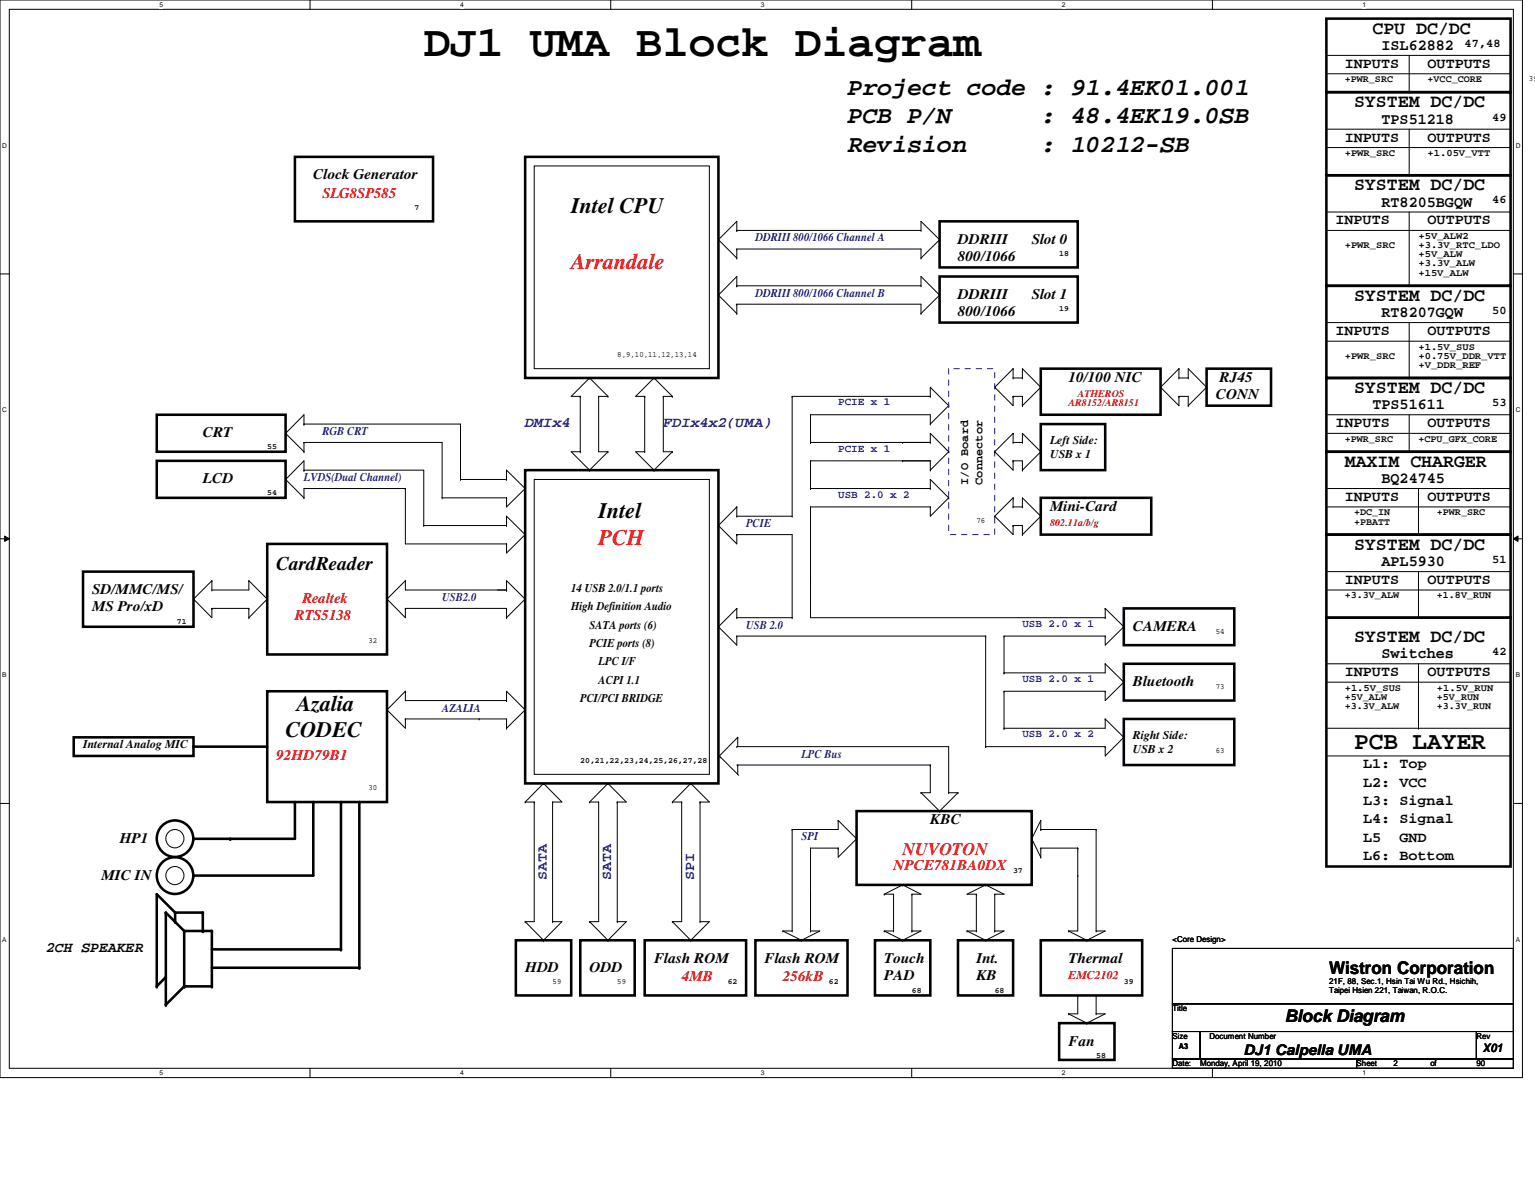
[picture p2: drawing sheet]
<svg xmlns="http://www.w3.org/2000/svg" width="279mm" height="216mm" viewBox="0 0 279 216" stroke-linecap="round" stroke-linejoin="round" font-family="sans-serif">
<path d="M0 0h277.1v196h-277.1zM1.7 1.7h273.8v192.6h-273.8z" fill="none" stroke="#000" stroke-width=".18"/>
<g fill="#fff">
<path d="M29 .2h.7v1.3h-.7z"/>
<path d="M29 194.5h.7v1.3h-.7z"/>
</g>
<path d="M56.4 0v1.7M56.4 194.3v1.7" fill="none" stroke="#000" stroke-width=".18"/>
<g fill="#fff">
<path d="M83.8 .2h.6v1.3h-.6z"/>
<path d="M83.8 194.5h.6v1.3h-.6z"/>
</g>
<path d="M111.2 0v1.7M111.2 194.3v1.7" fill="none" stroke="#000" stroke-width=".18"/>
<g fill="#fff">
<path d="M138.5 .2h.6v1.3h-.6z"/>
<path d="M138.5 194.5h.6v1.3h-.6z"/>
</g>
<path d="M165.9 0v1.7M165.9 194.3v1.7" fill="none" stroke="#000" stroke-width=".18"/>
<g fill="#fff">
<path d="M193.3 .2h.6v1.3h-.6z"/>
<path d="M193.3 194.5h.6v1.3h-.6z"/>
</g>
<path d="M220.7 0v1.7M220.7 194.3v1.7" fill="none" stroke="#000" stroke-width=".18"/>
<g fill="#fff">
<path d="M248 .2h.7v1.3h-.7z"/>
<path d="M248 194.5h.7v1.3h-.7z"/>
<path d="M.4 25.7h.9v1.4h-.9z"/>
<path d="M275.9 25.7h.8v1.4h-.8z"/>
<path d="M.4 73.9h.9v1.3h-.9z"/>
<path d="M275.9 73.9h.8v1.3h-.8z"/>
</g>
<path d="M0 49.8h1.7M275.5 49.8h1.7" fill="none" stroke="#000" stroke-width=".18"/>
<g fill="#fff">
<path d="M.4 122h.8v1.4h-.8z"/>
<path d="M275.9 122h.7v1.4h-.7z"/>
</g>
<path d="M0 98h1.7M.8 97.5l.9 .5-.9 .5zM275.5 98l.8-.5v1zM275.5 98h1.7" fill="none" stroke="#000" stroke-width=".18"/>
<path d="M.8 97.5l.9 .5-.9 .5zM275.5 98l.8-.5v1z" fill="#000"/>
<g fill="#fff">
<path d="M.4 170.2h.8v1.3h-.8z"/>
<path d="M275.9 170.2h.7v1.3h-.7z"/>
</g>
<g fill="none" stroke="#000" stroke-width=".18">
<path d="M241.4 10.1h33.6M241.4 13.4h33.6M256.5 16.8h.1M256.5 10.1v6.7M275 10.1h.1M275 13.4h.1M97.2 30.2h31.9v36.9h-31.9zM241.4 38.6h33.6M241.4 26.8h33.6M241.4 23.5h33.6M256.5 31.9h.1M256.5 23.5v8.4"/>
<path d="M256.5 38.6v13.4M275 38.6h.1M275 26.8h.1M275 23.5h.1M130.8 43.6h.1M130.8 53.7h.1M130.8 43.6l3.3 3.3M130.8 53.7l3.3 3.3M134.1 41.9h.1M134.1 46.9h.1M134.1 45.3h.1M134.1 52h.1"/>
<path d="M134.1 57h.1M134.1 55.3h.1M134.1 45.3h33.5v1.6M134.1 55.3h33.5v1.7M134.1 41.9v-1.6l-3.3 3.3M134.1 45.3v1.6M134.1 52v-1.7l-3.3 3.4M134.1 55.3v1.7M134.1 41.9h33.5M134.1 52h33.5M167.6 46.9h.1M167.6 41.9h.1"/>
<path d="M167.6 57h.1M167.6 52h.1M167.6 41.9v-1.6l3.4 3.3M167.6 52v-1.7l3.4 3.4M171 43.6h.1M171 53.7h.1M171 43.6l-3.4 3.3M171 53.7l-3.4 3.3M241.4 41.9h33.6M241.4 58.7h33.6M256.5 52h.1M256.5 58.7v10"/>
<path d="M275 41.9h.1M275 58.7h.1M52 78.8h.1M52 78.8l3.3 3.4M55.3 77.1h.1M55.3 77.1v-1.7l-3.3 3.4M55.3 77.1h28.5v10.1M105.6 72.1h.1M105.6 72.1v10.1M107.3 68.7h.1M107.3 68.7l-3.3 3.4h1.6M107.3 68.7l3.4 3.4"/>
<path d="M109 72.1h.1M109 72.1v10.1h1.7M109 72.1h1.7M110.7 72.1h.1M117.3 72.1h.1M117.3 72.1v10.1M119 68.7h.1M119 68.7l-3.3 3.4h1.6M119 68.7l3.4 3.4M120.7 72.1h.1M120.7 72.1h1.7M120.7 72.1v10.1h1.7"/>
<path d="M122.4 72.1h.1M144.2 72.1h.1M144.2 72.1v21.8M144.2 72.1h25.1M147.5 75.4h.1M147.5 75.4h21.8v1.7M147.5 75.4v5.1M169.3 72.1h.1M169.3 77.1h.1M169.3 72.1v-1.7l3.4 3.4M172.7 73.8h.1M172.7 73.8l-3.4 3.3"/>
<path d="M181.1 70.4h.1M181.1 70.4l3.3 3.4v-1.7M184.4 72.1h.1M184.4 68.7h.1M184.4 67.1h.1M184.4 78.8h.1M184.4 78.8l-3.3 3.4M184.4 67.1v1.6M184.4 78.8v1.7M184.4 72.1h1.7v1.7M184.4 67.1l-3.3 3.3M184.4 68.7h1.7"/>
<path d="M186.1 68.7h.1M186.1 73.8h.1M186.1 68.7v-1.6l3.3 3.3M189.4 70.4h.1M189.4 70.4l-3.3 3.4M211.2 70.4h.1M211.2 70.4l3.4 3.4v-1.7M214.6 68.7h.1M214.6 72.1h.1M214.6 67.1h.1M214.6 72.1h1.7v1.7M214.6 68.7h1.7"/>
<path d="M214.6 67.1l-3.4 3.3M214.6 67.1v1.6M216.3 68.7h.1M216.3 73.8h.1M216.3 68.7v-1.6l3.3 3.3M219.6 70.4h.1M219.6 70.4l-3.3 3.4M241.4 75.4h.1M241.4 75.4h33.6M241.4 78.8h33.6M241.4 62.1h33.6M256.5 68.7h.1"/>
<path d="M256.5 75.4v6.8M275 78.8h.1M275 62.1h.1M52 87.2h.1M52 87.2l3.3 3.4M55.3 85.5h.1M55.3 90.6h.1M55.3 80.5h.1M55.3 82.2h.1M55.3 80.5v1.7M55.3 85.5v-1.7l-3.3 3.4M55.3 85.5h21.8v10.1"/>
<path d="M55.3 80.5h25.2v10.1M73.8 88.9h.1M73.8 88.9h-18.5v1.7M73.8 88.9v10h18.4M77.1 95.6h.1M77.1 95.6h15.1M80.5 90.6h.1M80.5 90.6h11.7M83.8 87.2h.1M83.8 87.2h8.4M92.2 93.9h.1M92.2 98.9h.1"/>
<path d="M92.2 85.5h.1M92.2 90.6h.1M92.2 95.6h.1M92.2 87.2h.1M92.2 85.5v1.7M92.2 93.9v1.7M92.2 93.9l3.4 3.3M92.2 85.5l3.4 3.4M95.6 97.2h.1M95.6 88.9h.1M95.6 88.9l-3.4 3.3v-1.6M95.6 97.2l-3.4 3.4v-1.7"/>
<path d="M97.2 87.2h31.9v53.6h-31.9zM105.6 82.2h.1M105.6 82.2h-1.6l3.3 3.3M107.3 85.5h.1M110.7 82.2h.1M110.7 82.2l-3.4 3.3M117.3 82.2h.1M117.3 82.2h-1.6l3.3 3.3M119 85.5h.1M122.4 82.2h.1M122.4 82.2l-3.4 3.3M130.8 95.6h.1"/>
<path d="M130.8 95.6l3.3 3.3v-1.7M134.1 92.2h.1M134.1 97.2h.1M134.1 93.9h.1M134.1 92.2v1.7M134.1 97.2h10.1v15.2M134.1 92.2l-3.3 3.4M134.1 93.9h10.1M144.2 93.9h.1M147.5 88.9h.1M147.5 92.2h.1M147.5 83.8h.1"/>
<path d="M147.5 80.5h.1M147.5 92.2h21.8M147.5 88.9h21.8M147.5 83.8v5.1M147.5 92.2v20.2h53.7M147.5 80.5h21.8M147.5 83.8h21.8v1.7M164.3 83.8h.1M164.3 80.5h.1M169.3 92.2h.1M169.3 88.9h.1M169.3 85.5h.1"/>
<path d="M169.3 80.5h.1M169.3 88.9v-1.7l3.4 3.4M169.3 80.5v-1.7l3.4 3.4M172.7 90.6h.1M172.7 82.2h.1M172.7 90.6l-3.4 3.3v-1.7M172.7 82.2l-3.4 3.3M181.1 93.9h.1M181.1 82.2h.1M181.1 82.2l3.3 3.3v-1.7M181.1 93.9l3.3 3.3v-1.6M184.4 90.6h.1"/>
<path d="M184.4 95.6h.1M184.4 92.2h.1M184.4 83.8h.1M184.4 80.5h.1M184.4 92.2h1.7M184.4 80.5h1.7M184.4 90.6v1.6M184.4 90.6l-3.3 3.3M184.4 83.8h1.7v1.7M184.4 95.6h1.7v1.6M186.1 92.2h.1M186.1 97.2h.1"/>
<path d="M186.1 80.5h.1M186.1 85.5h.1M186.1 80.5v-1.7l3.3 3.4M186.1 92.2v-1.6l3.3 3.3M189.4 93.9h.1M189.4 82.2h.1M189.4 93.9l-3.3 3.3M189.4 82.2l-3.3 3.3M241.4 88.9h.1M241.4 92.2h33.6M241.4 88.9h33.6M256.5 82.2h.1"/>
<path d="M258.2 97.2h.1M258.2 88.9v8.3M275 92.2h.1M35.2 109h.1M35.2 109l3.4 3.4v-1.7M38.6 110.7h.1M38.6 105.6h.1M38.6 107.3h.1M38.6 105.6v1.7M38.6 105.6l-3.4 3.4M38.6 110.7h6.7M45.3 105.6h.1"/>
<path d="M45.3 110.7h.1M45.3 112.4h.1M45.3 105.6l3.3 3.4M45.3 105.6v1.7h-6.7M45.3 110.7v1.7M48.6 109h.1M48.6 109l-3.3 3.4M70.4 109h.1M70.4 109l3.4 3.4v-1.7M73.8 105.6h.1M73.8 110.7h.1M73.8 110.7h18.4v1.7"/>
<path d="M73.8 105.6v1.7h18.4M73.8 105.6l-3.4 3.4M92.2 107.3h.1M92.2 112.4h.1M92.2 107.3v-1.7l3.4 3.4M95.6 109h.1M95.6 109l-3.4 3.4M130.8 114h.1M130.8 114l3.3 3.3v-1.6M134.1 110.7h.1M134.1 115.7h.1M134.1 112.4h.1"/>
<path d="M134.1 110.7v1.7M134.1 115.7h45.3M134.1 112.4h10.1M134.1 110.7l-3.3 3.3M144.2 112.4h.1M147.5 105.6h.1M179.4 115.7h.1M179.4 115.7v20.1M182.8 115.7h.1M182.8 115.7v6.7M182.8 115.7h18.4M201.2 115.7h.1"/>
<path d="M201.2 110.7h.1M201.2 112.4h.1M201.2 110.7v1.7M201.2 110.7l3.4 3.3M204.6 114h.1M204.6 114l-3.4 3.3v-1.6M241.4 104h.1M241.4 107.3h33.6M241.4 104h33.6M258.2 112.4h.1M258.2 104v8.4M275 107.3h.1"/>
<path d="M70.4 129.1h.1M70.4 129.1l3.4 3.4v-1.7M73.8 130.8h.1M73.8 125.7h.1M73.8 130.8h18.4v1.7M73.8 125.7v1.7h18.4M73.8 125.7l-3.4 3.4M87.2 130.8h.1M92.2 127.4h.1M92.2 132.5h.1M92.2 127.4v-1.7l3.4 3.4M95.6 129.1h.1"/>
<path d="M95.6 129.1l-3.4 3.4M130.9 137.5h.1M131.1 137.7h.1M131.1 137.7l3.4 3.3M134.1 135.8h.1M134.1 135.8h38.6v8.4M134.1 139.1h35.2M134.3 134.1h.1M134.3 139.1h.1M134.3 134.1v1.7M134.3 139.1v1.7M134.3 134.1l-3.4 3.4"/>
<path d="M169.3 139.1h.1M169.3 139.1v5.1h-1.7M179.4 135.8h.1M179.4 135.8h21.8M182.8 132.5h.1M182.8 122.4h.1M182.8 125.7h.1M182.8 125.7v6.8M182.8 125.7h18.4M201.2 120.7h.1M201.2 125.7h.1M201.2 130.8h.1"/>
<path d="M201.2 135.8h.1M201.2 120.7v1.7h-18.4M201.2 130.8v1.7h-18.4M201.2 120.7l3.4 3.4M201.2 130.8l3.4 3.3M204.6 124.1h.1M204.6 134.1h.1M204.6 124.1l-3.4 3.3v-1.7M204.6 134.1l-3.4 3.4v-1.7M241.4 120.7h.1M241.4 132.5h33.6M241.4 137.5h33.6"/>
<path d="M241.4 120.7h33.6M241.4 124.1h33.6M258.2 132.5h.1M258.2 120.7v11.8M275 137.5h.1M275 132.5h.1M275 124.1h.1M0 146.1h1.7M95.6 145.9h.1M95.6 145.9h1.6M97.2 145.9h.1M97.2 145.9v21.7h-1.6"/>
<path d="M98.9 142.5h.1M98.9 142.5l3.4 3.4h-1.7M98.9 142.5l-3.3 3.4M100.6 145.9h.1M100.6 145.9v21.7M107.3 145.9h.1M107.3 145.9h1.7M109 145.9h.1M109 145.9v21.7h-1.7M110.7 142.5h.1M110.7 142.5l3.3 3.4h-1.6M110.7 142.5l-3.4 3.4"/>
<path d="M112.4 145.9h.1M112.4 145.9v21.7M122.4 145.9h.1M122.4 145.9h1.7M124.1 145.9h.1M124.1 145.9v21.7h-1.7M125.7 142.5h.1M125.7 142.5l3.4 3.4h-1.7M125.7 142.5l-3.3 3.4M127.4 145.9h.1M127.4 145.9v21.7M144.2 150.9h.1"/>
<path d="M144.2 150.9v18.4M147.5 154.3h.1M147.5 154.3v15M147.5 154.3h5.1M152.6 149.2h.1M152.6 154.3h.1M152.6 149.2v1.7h-8.4M152.6 149.2l3.3 3.4M155.9 152.6h.1M155.9 152.6l-3.3 3.3v-1.6M167.6 144.2h.1M167.6 144.2l3.4 3.3"/>
<path d="M171 147.5h.1M172.7 144.2h.1M172.7 144.2h1.7M174.4 144.2h.1M174.4 144.2l-3.4 3.3M187.8 152.6h.1M187.8 152.6l1.6 3.3M189.4 150.9h.1M189.4 155.9h.1M189.4 154.3h.1M189.4 150.9v-1.7l-1.6 3.4M189.4 154.3v1.6"/>
<path d="M189.4 150.9h10.1M189.4 154.3h6.8M196.2 154.3h.1M196.2 159.3h.1M196.2 154.3v15h-1.7M199.5 150.9h.1M199.5 150.9v18.4M275.5 146.1h1.7M95.6 167.6h.1M95.6 167.6l3.3 3.4M98.9 171h.1M100.6 167.6h.1"/>
<path d="M100.6 167.6h1.7l-3.4 3.4M107.3 167.6h.1M107.3 167.6l3.4 3.4M110.7 171h.1M112.4 167.6h.1M112.4 167.6h1.6l-3.3 3.4M122.4 167.6h.1M122.4 167.6l3.3 3.4M125.7 171h.1M127.4 167.6h.1M127.4 167.6h1.7l-3.4 3.4M142.5 169.3h.1"/>
<path d="M142.5 169.3h1.7M142.5 169.3l3.4 1.7M144.2 169.3h.1M145.9 171h.1M147.5 169.3h.1M147.5 169.3h1.7l-3.3 1.7M161 169.3h.1M161 162.6h.1M161 169.3h1.6M161 169.3l3.3 1.7M161 162.6h1.6v6.7M162.6 169.3h.1"/>
<path d="M164.3 171h.1M164.3 161h.1M164.3 161l3.3 1.6h-1.6M164.3 161l-3.3 1.6M166 169.3h.1M166 162.6h.1M166 169.3h1.6l-3.3 1.7M166 162.6v6.7M176 169.3h.1M176 169.3h1.7M176 169.3l3.4 1.7M177.7 169.3h.1"/>
<path d="M177.7 162.6h.1M177.7 162.6v6.7M179.4 171h.1M179.4 161h.1M179.4 161l-3.4 1.6h1.7M179.4 161l3.4 1.6h-1.7M181.1 162.6h.1M181.1 169.3h.1M181.1 169.3h1.7l-3.4 1.7M181.1 162.6v6.7M194.5 169.3h.1M194.5 169.3l3.3 1.7"/>
<path d="M197.8 171h.1M199.5 169.3h.1M199.5 169.3h1.7l-3.4 1.7M213.4 172.5h62.1v10.1h-62.1zM194.5 184.4h.1M194.5 184.4l3.3 1.7M196.2 181.1h.1M196.2 181.1v3.3h-1.7M197.8 186.1h.1M199.5 184.4h.1M199.5 181.1h.1M199.5 184.4h1.7l-3.4 1.7"/>
<path d="M199.5 181.1v3.3M213.4 182.6h62.1v5h-62.1zM213.4 187.6h5v5h-5zM213.4 192.6h33.5v1.7h-33.5zM218.4 187.6h50.3v5h-50.3zM246.9 192.6h28.6v1.7h-28.6zM268.7 187.6h6.8v5h-6.8z"/>
<circle cx="31.8" cy="152.5" r="1.67"/>
<circle cx="31.8" cy="159.3" r="1.65"/>
</g>
<g fill="none" stroke="#000" stroke-width=".47">
<path d="M241.4 16.8h33.6v15.1h-33.6zM241.4 3.4h33.6v13.4h-33.6zM53.7 28.5h25.1v11.8h-25.1zM95.6 28.5h35.2v40.2h-35.2zM241.4 31.9h33.6v20.1h-33.6zM171 40.3h25.2v8.3h-25.2zM171 50.3h25.2v8.4h-25.2zM241.4 52h33.6v16.7h-33.6zM28.5 75.4h23.5v6.8h-23.5zM189.4 67.1h21.8v8.3h-21.8zM189.4 77.1h11.8v8.4h-11.8zM219.6 67.1h11.8v6.7h-11.8z"/>
<path d="M241.4 68.7h33.6v13.5h-33.6zM28.5 83.8h23.5v6.8h-23.5zM48.6 98.9h21.8v20.1h-21.8zM95.6 85.5h35.2v57h-35.2zM189.4 90.6h20.1v6.6h-20.1zM241.4 82.2h33.6v15h-33.6zM241.4 97.2h33.6v15.2h-33.6zM15.1 104h20.1v10h-20.1zM204.6 110.7h20.1v6.6h-20.1zM241.4 112.4h33.6v45.2h-33.6zM13.4 134.1h21.8v3.4h-21.8zM35.2 135.8h13.4"/>
<path d="M48.6 125.7h21.8v20.2h-21.8zM204.6 120.7h20.1v6.7h-20.1zM204.6 130.8h20.1v8.3h-20.1zM53.7 145.9v6.7h-18.5M57 145.9v13.4h-21.8M62.1 145.9v26.8h-23.5M65.4 145.9v30.1h-26.8M155.9 147.5h31.9v13.5h-31.9zM31.9 166l-3.4-3.4v16.8l1.7-1.7M31.9 166h5v3.3M31.9 166v1.6M33.5 169.3l-3.3-3.3v16.8l3.3-3.4"/>
<path d="M33.5 169.3h5.1v10.1h-5.1M33.5 169.3v10.1M93.9 171h10.1v10.1h-10.1zM105.6 171h9.9v10.1h-9.9zM117.3 171h18.5v10.1h-18.5zM137.5 171h16.8v10.1h-16.8zM159.3 171h10v10.1h-10zM174.4 171h10v10.1h-10zM189.4 171h18.5v10.1h-18.5zM192.8 186.1h10.1v6.7h-10.1z"/>
<circle cx="31.8" cy="159.2" r="3.3"/>
<circle cx="31.9" cy="152.5" r="3.3"/>
</g>
<g fill="#000">
<circle cx="35.2" cy="135.8" r=".23"/>
<circle cx="35.2" cy="152.6" r=".23"/>
<circle cx="35.2" cy="159.3" r=".23"/>
<circle cx="41.9" cy="152.6" r=".23"/>
<circle cx="53.7" cy="145.9" r=".23"/>
<circle cx="57" cy="145.9" r=".23"/>
<circle cx="62.1" cy="145.9" r=".23"/>
<circle cx="65.4" cy="145.9" r=".23"/>
<circle cx="28.5" cy="179.4" r=".23"/>
<circle cx="30.2" cy="177.7" r=".23"/>
<circle cx="30.2" cy="166" r=".23"/>
<circle cx="31.9" cy="166" r=".23"/>
<circle cx="31.9" cy="167.6" r=".23"/>
<circle cx="33.5" cy="169.3" r=".23"/>
<circle cx="33.5" cy="179.4" r=".23"/>
<circle cx="36.9" cy="166" r=".23"/>
<circle cx="36.9" cy="169.3" r=".23"/>
<circle cx="38.6" cy="169.3" r=".23"/>
<circle cx="38.6" cy="179.4" r=".23"/>
<circle cx="62.1" cy="172.7" r=".23"/>
<circle cx="65.4" cy="176" r=".23"/>
<circle cx="30.2" cy="182.8" r=".23"/>
</g>
<path d="M172.7 67.1h8.4v30.1h-8.4z" fill="none" stroke="#00f" stroke-width=".18" stroke-dasharray="1 1 1 1 1 1 1 1"/>
<text font-size="8" x="77.1" y="10.2">DJ1 UMA Block Diagram</text>
<g font-size="4.5">
<text x="154.3" y="17.2">Project code : 91.4EK01.001</text>
<text x="154.3" y="22.4">PCB P/N</text>
<text x="189.5" y="22.4">: 48.4EK19.0SB</text>
<text x="154.3" y="27.6">Revision</text>
<text x="189.5" y="27.6">: 10212-SB</text>
<text x="246.5" y="136.2">PCB LAYER</text>
</g>
<g font-size="4">
<text x="104" y="38.8">Intel CPU</text>
<text x="109" y="94.1">Intel</text>
<text x="54" y="129.3">Azalia</text>
<text x="52" y="134">CODEC</text>
</g>
<g font-size="4" fill="#f00">
<text x="104" y="48.9">Arrandale</text>
<text x="109" y="99.2">PCH</text>
</g>
<text font-size="3.5" x="50.3" y="103.8">CardReader</text>
<g font-size="3.3">
<text x="249.8" y="6.1">CPU DC/DC</text>
<text x="246.5" y="19.5">SYSTEM DC/DC</text>
<text x="246.5" y="34.6">SYSTEM DC/DC</text>
<text x="246.5" y="54.7">SYSTEM DC/DC</text>
<text x="246.5" y="71.5">SYSTEM DC/DC</text>
<text x="244.8" y="84.9">MAXIM CHARGER</text>
<text x="246.5" y="100">SYSTEM DC/DC</text>
<text x="246.5" y="116.8">SYSTEM DC/DC</text>
</g>
<text font-size="3.2" fill="#f00" x="164.3" y="155.4">NUVOTON</text>
<g font-size="3.2">
<text x="241.9" y="177.2">Wistron Corporation</text>
<text x="233.9" y="185.8">Block Diagram</text>
</g>
<g font-size="2.8">
<text x="251.5" y="9.1">ISL62882</text>
<text x="251.5" y="22.5">TPS51218</text>
<text x="251.5" y="37.6">RT8205BGQW</text>
<text x="251.5" y="57.7">RT8207GQW</text>
<text x="249.8" y="74.5">TPS51611</text>
<text x="251.5" y="87.9">BQ24745</text>
<text x="251.5" y="103">APL5930</text>
<text x="251.5" y="119.7">Switches</text>
</g>
<g font-size="2.7">
<text x="244.8" y="12.3">INPUTS</text>
<text x="259.8" y="12.3">OUTPUTS</text>
<text x="244.8" y="25.7">INPUTS</text>
<text x="259.8" y="25.7">OUTPUTS</text>
<text x="57" y="32.6">Clock Generator</text>
<text x="243.1" y="40.8">INPUTS</text>
<text x="259.8" y="40.8">OUTPUTS</text>
<text x="174.4" y="44.3">DDRIII</text>
<text x="174.4" y="47.5">800/1066</text>
<text x="187.8" y="44.3">Slot 0</text>
<text x="174.4" y="54.4">DDRIII</text>
<text x="174.4" y="57.5">800/1066</text>
<text x="187.8" y="54.4">Slot 1</text>
<text x="243.1" y="60.9">INPUTS</text>
<text x="259.8" y="60.9">OUTPUTS</text>
<text x="194.5" y="69.5">10/100 NIC</text>
<text x="222" y="69.5">RJ45</text>
<text x="221.3" y="72.6">CONN</text>
<text x="243.1" y="77.7">INPUTS</text>
<text x="259.8" y="77.7">OUTPUTS</text>
<text x="36.9" y="79.5">CRT</text>
<text x="36.9" y="87.9">LCD</text>
<text x="191.1" y="93">Mini-Card</text>
<text x="244.8" y="91.1">INPUTS</text>
<text x="259.8" y="91.1">OUTPUTS</text>
<text x="244.8" y="106.2">INPUTS</text>
<text x="259.8" y="106.2">OUTPUTS</text>
<text x="16.8" y="108">SD/MMC/MS/</text>
<text x="16.8" y="111.2">MS Pro/xD</text>
<text x="206.2" y="114.8">CAMERA</text>
<text x="206.2" y="124.8">Bluetooth</text>
<text x="244.8" y="123">INPUTS</text>
<text x="259.8" y="123">OUTPUTS</text>
<text x="248.1" y="143.1">L2: VCC</text>
<text x="248.1" y="139.7">L1: Top</text>
<text x="169.3" y="149.9">KBC</text>
<text x="248.1" y="146.4">L3: Signal</text>
<text x="248.1" y="149.8">L4: Signal</text>
<text x="21.8" y="153.3">HP1</text>
<text x="248.1" y="153.1">L5</text>
<text x="254.7" y="153.1">GND</text>
<text x="18.5" y="160">MIC IN</text>
<text x="248.1" y="156.5">L6: Bottom</text>
<text x="8.4" y="173.2">2CH SPEAKER</text>
<text x="95.6" y="176.8">HDD</text>
<text x="107.3" y="176.8">ODD</text>
<text x="119" y="175.1">Flash ROM</text>
<text x="139.1" y="175.1">Flash ROM</text>
<text x="161" y="175.1">Touch</text>
<text x="161" y="178.2">PAD</text>
<text x="177.7" y="175.1">Int.</text>
<text x="177.7" y="178.2">KB</text>
<text x="194.5" y="175.1">Thermal</text>
<text x="194.5" y="190.2">Fan</text>
<text x="226.3" y="191.9">DJ1 Calpella UMA</text>
</g>
<g font-size="2.7" fill="#f00">
<text x="58.7" y="35.9">SLG8SP585</text>
<text x="53.7" y="112.9">RTS5138</text>
<text x="55" y="109.7">Realtek</text>
<text x="50.3" y="138.2">92HD79B1</text>
<text x="162.6" y="158.3">NPCE781BA0DX</text>
<text x="124.1" y="178.4">4MB</text>
<text x="142.5" y="178.4">256kB</text>
</g>
<g font-size="2.7" fill="#00f">
<text x="95.6" y="77.6">DMIx4</text>
<text x="120.7" y="77.6">FDIx4x2(UMA)</text>
<text x="99.5" y="160.1" transform="rotate(-90 99.5 160.1)">SATA</text>
<text x="111.3" y="160.1" transform="rotate(-90 111.3 160.1)">SATA</text>
<text x="126.4" y="160.1" transform="rotate(-90 126.4 160.1)">SPI</text>
</g>
<g font-size="2.2">
<text x="266.6" y="8.5">47,48</text>
<text x="271.6" y="21.9">49</text>
<text x="271.6" y="37">46</text>
<text x="271.6" y="57.1">50</text>
<text x="271.6" y="73.9">53</text>
<text x="191.1" y="80.8">Left Side:</text>
<text x="191.1" y="83.4">USB x 1</text>
<text x="176.2" y="88.2" transform="rotate(-90 176.2 88.2)">I/O Board</text>
<text x="178.8" y="88.2" transform="rotate(-90 178.8 88.2)">Connector</text>
<text x="104" y="107.6">14 USB 2.0/1.1 ports</text>
<text x="271.6" y="102.4">51</text>
<text x="104" y="111">High Definition Audio</text>
<text x="107.3" y="114.3">SATA ports (6)</text>
<text x="107.3" y="117.7">PCIE ports (8)</text>
<text x="271.6" y="119.1">42</text>
<text x="109" y="121">LPC I/F</text>
<text x="109" y="124.4">ACPI 1.1</text>
<text x="105.6" y="127.7">PCI/PCI BRIDGE</text>
<text x="15.1" y="136.1">Internal Analog MIC</text>
<text x="206.2" y="134.5">Right Side:</text>
<text x="206.2" y="137">USB x 2</text>
<text x="269.9" y="191.4">X01</text>
</g>
<g font-size="2.2" fill="#00f">
<text x="137.5" y="43.9">DDRIII 800/1066 Channel A</text>
<text x="137.5" y="54">DDRIII 800/1066 Channel B</text>
<text x="58.7" y="79.1">RGB CRT</text>
<text x="55.3" y="87.5">LVDS(Dual Channel)</text>
<text x="135.8" y="95.9">PCIE</text>
<text x="80.5" y="109.3">USB2.0</text>
<text x="135.8" y="114.3">USB 2.0</text>
<text x="80.5" y="129.4">AZALIA</text>
<text x="145.9" y="137.8">LPC Bus</text>
<text x="145.9" y="152.9">SPI</text>
</g>
<text font-size="2.2" fill="#f00" x="194.5" y="178">EMC2102</text>
<g font-size="2" fill="#00f">
<text x="152.6" y="73.7">PCIE x 1</text>
<text x="152.6" y="82.1">PCIE x 1</text>
<text x="152.6" y="90.5">USB 2.0 x 2</text>
<text x="186.1" y="114">USB 2.0 x 1</text>
<text x="186.1" y="124">USB 2.0 x 1</text>
<text x="186.1" y="134.1">USB 2.0 x 2</text>
</g>
<g font-size="1.8">
<text x="244.8" y="14.9">+PWR_SRC</text>
<text x="259.8" y="14.9">+VCC_CORE</text>
<text x="244.8" y="28.4">+PWR_SRC</text>
<text x="259.8" y="28.4">+1.05V_VTT</text>
<text x="244.8" y="45.1">+PWR_SRC</text>
<text x="258.2" y="45.1">+3.3V_RTC_LDO</text>
<text x="258.2" y="43.4">+5V_ALW2</text>
<text x="258.2" y="46.8">+5V_ALW</text>
<text x="258.2" y="48.5">+3.3V_ALW</text>
<text x="258.2" y="50.2">+15V_ALW</text>
<text x="244.8" y="65.2">+PWR_SRC</text>
<text x="258.2" y="65.2">+0.75V_DDR_VTT</text>
<text x="258.2" y="63.6">+1.5V_SUS</text>
<text x="258.2" y="66.9">+V_DDR_REF</text>
<text x="244.8" y="80.3">+PWR_SRC</text>
<text x="258.2" y="80.3">+CPU_GFX_CORE</text>
<text x="246.5" y="93.7">+DC_IN</text>
<text x="246.5" y="95.4">+PBATT</text>
<text x="261.5" y="93.7">+PWR_SRC</text>
<text x="244.8" y="108.8">+3.3V_ALW</text>
<text x="261.5" y="108.8">+1.8V_RUN</text>
<text x="244.8" y="125.6">+1.5V_SUS</text>
<text x="261.5" y="125.6">+1.5V_RUN</text>
<text x="244.8" y="127.3">+5V_ALW</text>
<text x="244.8" y="128.9">+3.3V_ALW</text>
<text x="261.5" y="128.9">+3.3V_RUN</text>
<text x="261.5" y="127.3">+5V_RUN</text>
</g>
<g font-size="1.8" fill="#f00">
<text x="194.5" y="73.8">AR8152/AR8151</text>
<text x="196.2" y="72.1">ATHEROS</text>
<text x="191.1" y="95.6">802.11a/b/g</text>
</g>
<g font-size="1.5">
<text x="278.3" y="14.6">39,</text>
<text x="75.4" y="38.1">7</text>
<text x="192.8" y="46.5">18</text>
<text x="192.8" y="56.6">19</text>
<text x="112.4" y="64.9">8,9,10,11,12,13,14</text>
<text x="48.6" y="81.7">55</text>
<text x="48.6" y="90.1">54</text>
<text x="177.7" y="95.1">76</text>
<text x="32.2" y="113.6">71</text>
<text x="67.1" y="116.9">32</text>
<text x="221.3" y="115.2">54</text>
<text x="221.3" y="125.3">73</text>
<text x="221.3" y="137">63</text>
<text x="67.1" y="143.7">30</text>
<text x="105.6" y="138.7">20,21,22,23,24,25,26,27,28</text>
<text x="184.4" y="158.8">37</text>
<text x="213.4" y="171.4">&lt;Core Design&gt;</text>
<text x="100.6" y="178.9">59</text>
<text x="112.4" y="178.9">59</text>
<text x="132.5" y="178.9">62</text>
<text x="150.9" y="178.9">62</text>
<text x="204.6" y="178.9">39</text>
<text x="241.9" y="178.9">21F, 88, Sec.1, Hsin Tai Wu Rd., Hsichih,</text>
<text x="166" y="180.6">68</text>
<text x="181.1" y="180.6">68</text>
<text x="213.4" y="183.9">Title</text>
<text x="241.9" y="180.6">Taipei Hsien 221, Taiwan, R.O.C.</text>
<text x="213.4" y="189">Size</text>
<text x="214.6" y="190.8">A3</text>
<text x="220.1" y="189">Document Number</text>
<text x="268.7" y="189">Rev</text>
<text x="199.5" y="192.4">58</text>
<text x="213.4" y="194">Date:</text>
<text x="218.4" y="194">Monday, April 19, 2010</text>
<text x="246.9" y="194">Sheet</text>
<text x="253.7" y="194">2</text>
<text x="260.3" y="194">of</text>
<text x="268.7" y="194">90</text>
</g>
<g font-size="1.5" fill="#fff">
<text x="244.8" y="96.8">26</text>
<text x="244.8" y="123.6">26</text>
</g>
<g font-size="1.2">
<text x="29" y="1.3">5</text>
<text x="83.8" y="1.3">4</text>
<text x="138.5" y="1.3">3</text>
<text x="193.3" y="1.3">2</text>
<text x="248" y="1.3">1</text>
<text x=".4" y="26.8">D</text>
<text x="275.9" y="26.8">D</text>
<text x=".4" y="75">C</text>
<text x="275.9" y="75">C</text>
<text x=".4" y="123.1">B</text>
<text x="275.9" y="123.1">B</text>
<text x=".4" y="171.3">A</text>
<text x="275.9" y="171.3">A</text>
<text x="29" y="195.6">5</text>
<text x="83.8" y="195.6">4</text>
<text x="138.5" y="195.6">3</text>
<text x="193.3" y="195.6">2</text>
<text x="248" y="195.6">1</text>
</g>
</svg>
